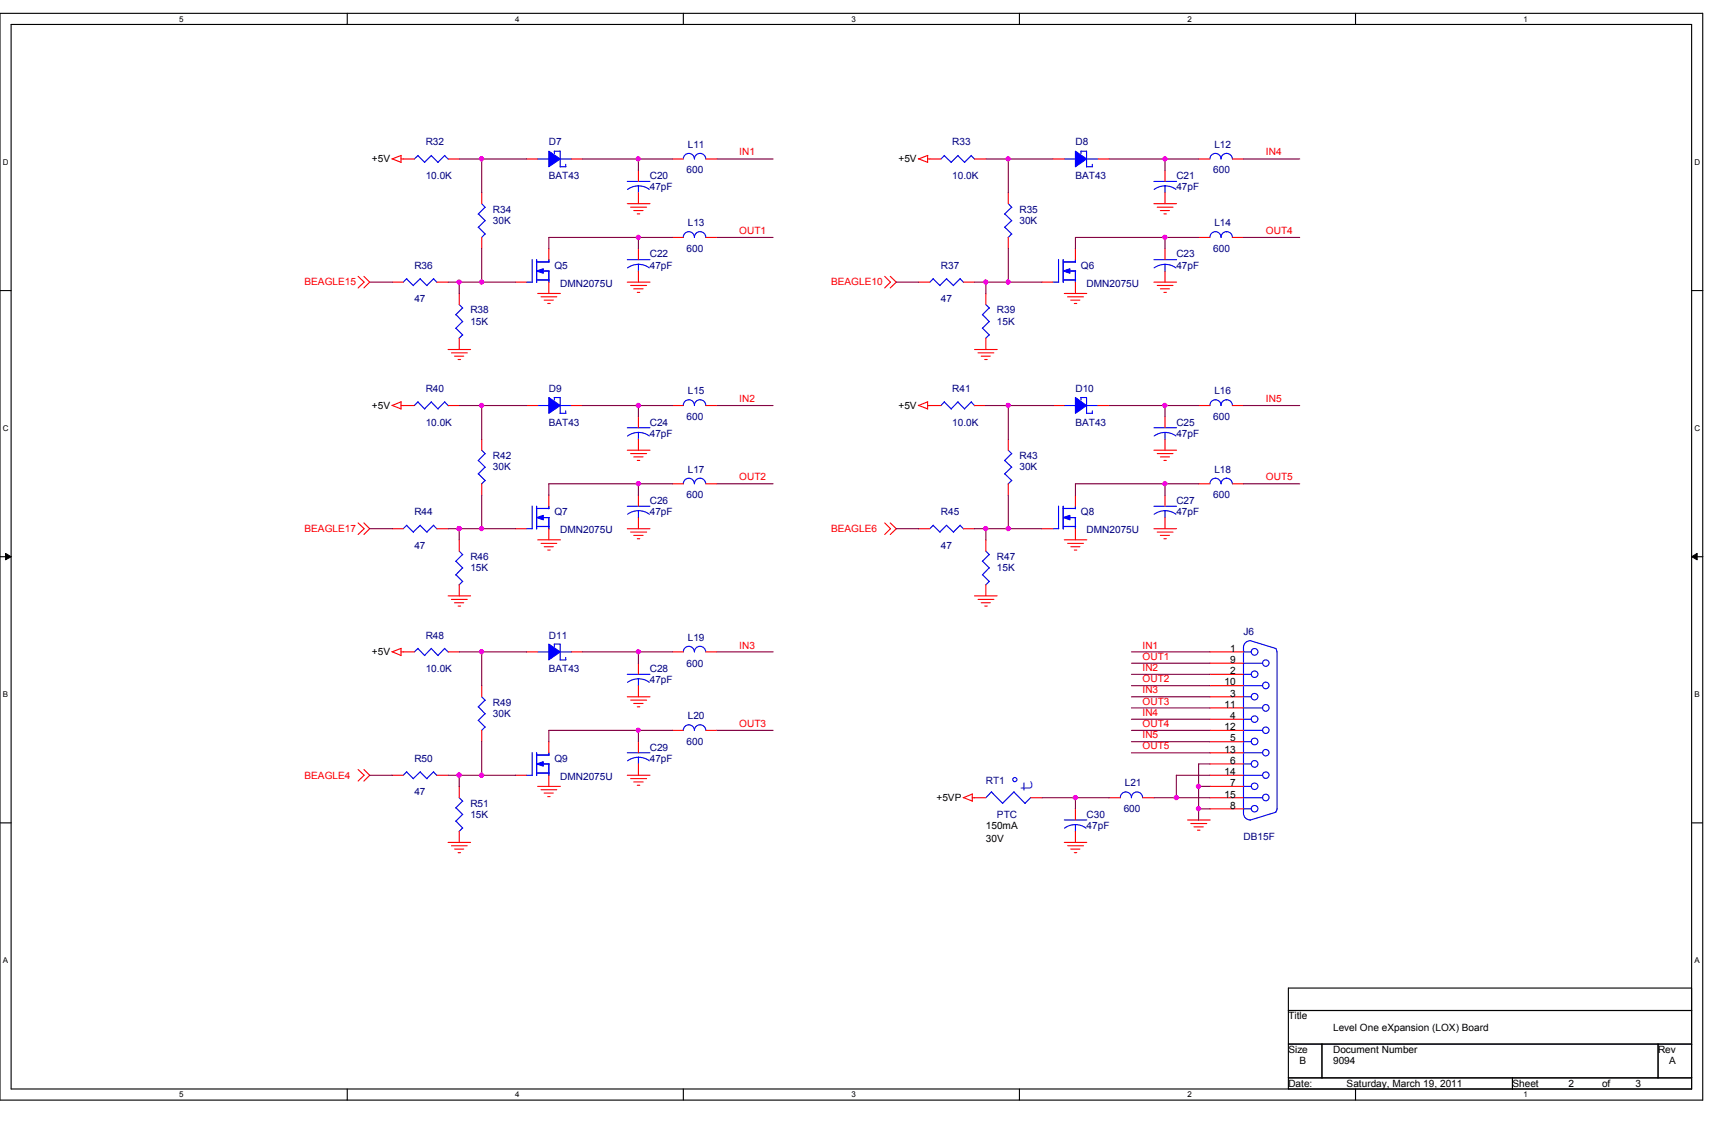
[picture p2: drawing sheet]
<svg xmlns="http://www.w3.org/2000/svg" width="330mm" height="216mm" viewBox="0 0 330 216" stroke-linecap="round" stroke-linejoin="round" font-family="sans-serif">
<path d="M0 2.5h324.2v206.9h-324.2zM2.1 4.7h320v202.6h-320z" fill="none" stroke="#000" stroke-width=".21"/>
<g fill="#fff">
<path d="M34.1 2.8h.8v1.6h-.8z"/>
<path d="M34.1 207.5h.8v1.7h-.8z"/>
</g>
<path d="M66.1 2.5v2.2M66.1 207.3v2.1" fill="none" stroke="#000" stroke-width=".21"/>
<g fill="#fff">
<path d="M98.1 2.8h.8v1.6h-.8z"/>
<path d="M98.1 207.5h.8v1.7h-.8z"/>
</g>
<path d="M130.1 2.5v2.2M130.1 207.3v2.1" fill="none" stroke="#000" stroke-width=".21"/>
<g fill="#fff">
<path d="M162.1 2.8h.8v1.6h-.8z"/>
<path d="M162.1 207.5h.8v1.7h-.8z"/>
</g>
<path d="M194.1 2.5v2.2M194.1 207.3v2.1" fill="none" stroke="#000" stroke-width=".21"/>
<g fill="#fff">
<path d="M226.1 2.8h.8v1.6h-.8z"/>
<path d="M226.1 207.5h.8v1.7h-.8z"/>
</g>
<path d="M258.1 2.5v2.2M258.1 207.3v2.1" fill="none" stroke="#000" stroke-width=".21"/>
<g fill="#fff">
<path d="M290.1 2.8h.8v1.6h-.8z"/>
<path d="M290.1 207.5h.8v1.7h-.8z"/>
<path d="M.6 30h1v1.7h-1z"/>
<path d="M322.7 30h1v1.7h-1z"/>
<path d="M.6 80.6h1v1.7h-1z"/>
<path d="M322.7 80.6h1v1.7h-1z"/>
</g>
<path d="M0 55.3h2.1M322.1 55.3h2.1" fill="none" stroke="#000" stroke-width=".21"/>
<g fill="#fff">
<path d="M.6 131.3h.9v1.7h-.9z"/>
<path d="M322.7 131.3h1v1.7h-1z"/>
</g>
<path d="M0 106h2.1M322.1 106h2.1" fill="none" stroke="#000" stroke-width=".21"/>
<path d="M1.1 105.4l1 .6-1 .6zM322.1 106l1.1-.6v1.2z" fill="#000"/>
<path d="M1.1 105.4l1 .6-1 .6zM322.1 106l1.1-.6v1.2z" fill="none" stroke="#000" stroke-width=".19"/>
<g fill="#fff">
<path d="M.6 182h.9v1.7h-.9z"/>
<path d="M322.7 182h1v1.7h-1z"/>
</g>
<path d="M0 156.7h2.1M322.1 156.7h2.1M245.3 188.1h76.8v19.2h-76.8zM245.3 192.4h76.8M245.3 198.8h76.8M251.7 198.8v6.4M315.7 198.8v6.4M245.3 205.2h76.8M288 205.2v2.1" fill="none" stroke="#000" stroke-width=".21"/>
<g fill="none" stroke="#f00" stroke-width=".21">
<path d="M74.6 30.2l1.8 .7M76.4 29.6v1.3M76.4 30.3h.4M76.4 29.6l-1.7 .7M119.5 38.8h4.3M120.1 39.5h3M174.9 30.2l1.7 .7M176.6 29.6v1.3M176.6 30.3h.5M176.7 29.6l-1.8 .7M219.7 38.8h4.4M220.4 39.5h3"/>
<path d="M68.2 52.6l1.1 1.1-1.1 1.1M69.3 52.6l1.1 1.1-1.1 1.1M102.4 55.9h4.3M103 56.5h3M103.6 57.1h1.8M104.3 57.8h.5M119.5 53.7h4.3M120.1 54.4h3M120.7 40.1h1.8M120.7 55h1.8M121.4 40.7h.4M121.4 55.7h.4"/>
<path d="M168.5 52.6l1.1 1.1-1.1 1.1M169.5 52.6l1.2 1.1-1.2 1.1M202.7 55.9h4.3M203.3 56.5h3M203.9 57.1h1.7M204.6 57.8h.4M219.7 53.7h4.4M220.4 54.4h3M221 40.1h1.7M221 55h1.7M221.6 40.7h.5M221.6 55.7h.5"/>
<path d="M74.6 77.2l1.8 .6M76.4 76.5v1.4M76.4 77.2h.4M76.4 76.5l-1.7 .7M85.3 66.5h4.3M86 67.2h3M86.6 67.8h1.7M87.2 68.4h.5M174.9 77.2l1.7 .6M176.6 76.5v1.4M176.6 77.2h.5M176.7 76.5l-1.8 .7"/>
<path d="M185.6 66.5h4.3M186.3 67.2h3M186.8 67.8h1.8M187.5 68.4h.5M68.2 99.6l1.1 1.1-1.1 1.1M69.3 99.6l1.1 1.1-1.1 1.1M119.5 85.7h4.3M120.1 86.4h3M120.7 87h1.8M121.4 87.7h.4M168.5 99.6l1.1 1.1-1.1 1.1M169.5 99.6l1.2 1.1-1.2 1.1"/>
<path d="M219.7 85.7h4.4M220.4 86.4h3M221 87h1.7M221.6 87.7h.5M85.3 113.4h4.3M86 114.1h3M86.6 114.8h1.7M87.2 115.4h.5M102.4 102.8h4.3M103 103.5h3M103.6 104.1h1.8M104.3 104.7h.5"/>
<path d="M119.5 100.7h4.3M120.1 101.3h3M120.7 101.9h1.8M121.4 102.6h.4M174.9 100.7h2.2M183.5 100.7h2.1M185.6 113.4h4.3M186.3 114.1h3M186.8 114.8h1.8M187.5 115.4h.5M202.7 102.8h4.3M203.3 103.5h3"/>
<path d="M203.9 104.1h1.7M204.6 104.7h.4M219.7 100.7h4.4M220.4 101.3h3M221 101.9h1.7M221.6 102.6h.5M74.6 124.1l1.8 .7M76.4 123.5v1.3M76.4 124.1h.4M76.4 123.4l-1.7 .7M119.5 132.7h4.3M120.1 133.3h3"/>
<path d="M120.7 133.9h1.8M121.4 134.6h.4M68.2 146.5l1.1 1.1-1.1 1.1M69.3 146.5l1.1 1.1-1.1 1.1M102.4 149.7h4.3M103 150.4h3M103.6 151h1.8M104.3 151.7h.5M119.5 147.6h4.3M120.1 148.2h3M120.7 148.9h1.8M121.4 149.5h.4"/>
<path d="M183.4 151.8l1.8 .7M185.2 151.2v1.4M185.2 151.9h.4M185.2 151.2l-1.7 .7M226.1 156.1h4.3M226.8 156.8h3M227.4 157.4h1.7M228 158.1h.5M85.3 160.4h4.3M86 161h3M86.6 161.7h1.7M87.2 162.3h.5"/>
<path d="M202.7 160.4h4.3M203.3 161h3M203.9 161.7h1.7M204.6 162.3h.4"/>
</g>
<path d="M102.4 30.3h2.2M105.5 28.8h1.2v3M106.7 30.3h2.1M106.7 31.7h1.1M177.7 100l-.6 .7M180.3 100l-1.3 1.3M182.9 100l-1.3 1.3M177.7 100l1.3 1.3M180.2 100l1.4 1.3M182.8 100l.7 .7" fill="none" stroke="#00f" stroke-width=".21"/>
<path d="M104.5 28.8l2.2 1.5-2.2 1.4z" fill-rule="evenodd" fill="#00f"/>
<path d="M104.5 28.8l2.2 1.5-2.2 1.4zM105.6 28.8v.4M107.7 31.3v.4M102.4 124.1h2.2M105.5 122.6h1.2v3.1M106.7 124.1h2.1M106.7 125.6h1.1" fill="none" stroke="#00f" stroke-width=".21"/>
<path d="M100.2 30.3h2.2M108.8 30.3h2.1" fill="none" stroke="#f00" stroke-width=".21"/>
<path d="M104.5 122.6l2.2 1.5-2.2 1.5z" fill-rule="evenodd" fill="#00f"/>
<g fill="none" stroke="#00f" stroke-width=".21">
<path d="M179.8 29.6l1.4 1.3M179.9 29.6l-.7 .7M182.4 29.6l1.3 1.3M182.4 29.6l-1.3 1.3M184.9 29.6l.7 .7M185 29.6l-1.3 1.3M100.2 53.7h1.2M101.3 49.4v4.3M102.1 49.9h2.4M102.2 49.4v4.4M102.2 53.3h2.4M103.2 51.6h1.4"/>
<path d="M104.5 49.4v.5M104.5 51.6v2.2M119.5 49.4h4.3M121.6 50.3l1.3 .3 .7 .4M121.6 50.3l-.9 .1-1.2 .6M121.6 50.3v1.3M130.1 45.2a1.06 1.06 0 0 1 1.1-1.1 1.06 1.06 0 0 1 1 1.1 1.08 1.08 0 0 1 1.1-1.1 1.08 1.08 0 0 1 1.1 1.1M187.1 59.9l1.3 1.4M187.7 58l.7 .7M188.4 58.6l-1.3 1.3M230.4 45.2a1.06 1.06 0 0 1 1.1-1.1 1.06 1.06 0 0 1 1 1.1 1.05 1.05 0 0 1 1.1-1.1 1.08 1.08 0 0 1 1.1 1.1M187.1 62.5l1.3 1.3"/>
<path d="M188.4 61.2l-1.3 1.3M188.4 63.7l-.7 .7M230.4 77.2a1.06 1.06 0 0 1 1.1-1.1 1.06 1.06 0 0 1 1 1.1 1.05 1.05 0 0 1 1.1-1.1 1.08 1.08 0 0 1 1.1 1.1M77.5 100l-.7 .7M80 100l-1.3 1.3M82.6 100l-1.3 1.3M91.1 87.7l1.3 1.3M91.1 90.2l1.3 1.3M91.7 85.7l.7 .7M92.4 86.4l-1.3 1.3M92.4 88.9l-1.3 1.3M92.4 91.5l-.7 .7"/>
<path d="M119.5 81.4h4.3M121.6 82.3l1.3 .3 .7 .4M121.6 82.3l-.9 .1-1.2 .6M121.6 82.3v1.3M130.1 92.1a1.06 1.06 0 0 1 1.1-1 1.06 1.06 0 0 1 1 1 1.08 1.08 0 0 1 1.1-1 1.08 1.08 0 0 1 1.1 1M230.4 92.1a1.06 1.06 0 0 1 1.1-1 1.06 1.06 0 0 1 1 1 1.05 1.05 0 0 1 1.1-1 1.11 1.11 0 0 1 1.1 1M77.4 100l1.3 1.3M80 100l1.3 1.3M82.5 100l.7 .7M86.8 106.8l1.3 1.4M86.8 109.4l1.3 1.3M87.5 104.9l.6 .7"/>
<path d="M88.1 105.6l-1.3 1.3M88.1 108.1l-1.3 1.4M88.1 110.7l-.7 .7M79.6 123.5l1.3 1.3M79.6 123.4l-.7 .7M82.1 123.5l1.3 1.3M82.2 123.4l-1.4 1.4M84.7 123.5l.7 .7M84.7 123.4l-1.3 1.4M91.1 134.6l1.3 1.3M91.1 137.1l1.3 1.4M91.7 132.7l.7 .6"/>
<path d="M92.4 133.3l-1.3 1.3M92.4 135.9l-1.3 1.3M92.4 138.4l-.7 .7M104.5 122.6l2.2 1.5-2.2 1.5zM105.6 122.6v.5M107.7 125.2v.4M130.1 139.1a1.06 1.06 0 0 1 1.1-1.1 1.06 1.06 0 0 1 1 1.1 1.08 1.08 0 0 1 1.1-1.1 1.08 1.08 0 0 1 1.1 1.1M236.8 139.1h3.6M236.8 134.8h3.6M236.8 130.5h3.6M236.8 126.3h3.6M236.8 123.2v31.6a1.27 1.27 0 0 0 1.3 1.3"/>
<path d="M236.8 136.9h1.5M236.8 132.7h1.5M236.8 128.4h1.5M236.8 124.1h1.5M238 122l5 1.5M238.1 122a1.25 1.25 0 0 0-1.3 1.3M242.9 123.5l.3 .6v29.9M119.5 143.3h4.3M121.6 144.2l1.3 .2 .7 .5M121.6 144.2l-.9 .1-1.2 .6M121.6 144.2v1.3M202.7 156.1h4.3"/>
<path d="M204.8 157l1.3 .2 .7 .5M204.8 157l-1.3 .2-.8 .5M204.8 157v1.3M213.3 151.9a1.06 1.06 0 0 1 1.1-1.1 1.06 1.06 0 0 1 1.1 1.1 1.06 1.06 0 0 1 1-1.1 1.06 1.06 0 0 1 1.1 1.1M236.8 151.9h3.6M236.8 147.6h3.6M236.8 143.3h3.6M236.8 154h1.5M236.8 149.7h1.5M236.8 145.4h1.5M236.8 141.2h1.5M243 154.6l-5 1.6"/>
<path d="M243.2 154l-.3 .6"/>
<circle cx="238.9" cy="124.1" r=".64"/>
<circle cx="238.9" cy="132.6" r=".63"/>
<circle cx="238.9" cy="128.4" r=".63"/>
<circle cx="238.9" cy="136.9" r=".63"/>
<circle cx="241" cy="134.8" r=".63"/>
<circle cx="241" cy="130.5" r=".63"/>
<circle cx="241" cy="139" r=".62"/>
<circle cx="241" cy="126.2" r=".62"/>
<circle cx="238.9" cy="145.4" r=".64"/>
<circle cx="238.9" cy="141.2" r=".64"/>
<circle cx="238.9" cy="154" r=".63"/>
<circle cx="238.9" cy="149.7" r=".63"/>
<circle cx="241" cy="151.8" r=".63"/>
<circle cx="241" cy="147.6" r=".62"/>
<circle cx="241" cy="143.3" r=".62"/>
</g>
<g fill="none" stroke="#f00" stroke-width=".21">
<path d="M177.1 30.3h2.1M185.6 30.3h2.1M121.6 47.3v2.1M121.6 51.6v2.1M128 45.2h2.1M134.4 45.2h2.1M187.7 55.9v2.1M228.2 45.2h2.2M234.7 45.2h2.1M121.6 79.3v2.1M187.7 64.4v2.1M228.2 77.2h2.2"/>
<path d="M234.7 77.2h2.1M91.7 83.6v2.1M91.7 92.1v2.2M121.6 83.6v2.1M128 92.1h2.1M134.4 92.1h2.1M228.2 92.1h2.2M234.7 92.1h2.1M74.7 100.7h2.1M83.2 100.7h2.1M87.5 102.8v2.1M87.5 111.3v2.1"/>
<path d="M76.8 124.1h2.1M85.3 124.1h2.2M91.7 130.5v2.2M91.7 139.1v2.1M100.2 124.1h2.2M108.8 124.1h2.1M128 139.1h2.1M134.4 139.1h2.1M230.4 124.1h6.4M230.4 139.1h6.4M230.4 136.9h6.4M230.4 134.8h6.4"/>
<path d="M230.4 132.7h6.4M230.4 130.5h6.4M230.4 128.4h6.4M230.4 126.3h6.4M121.6 141.2v2.1M121.6 145.4v2.2M204.8 154v2.1M204.8 158.3v2.1M211.2 151.9h2.1M217.6 151.9h2.1M230.4 154h6.4M230.4 151.9h6.4"/>
<path d="M230.4 149.7h6.4M230.4 147.6h6.4M230.4 145.4h6.4M230.4 143.3h6.4M230.4 141.2h6.4"/>
</g>
<path d="M102.2 51.6l1.3-.4v.8z" fill="#00f"/>
<path d="M230.4 30.3a1.06 1.06 0 0 1 1.1-1.1 1.06 1.06 0 0 1 1 1.1 1.05 1.05 0 0 1 1.1-1.1 1.09 1.09 0 0 1 1.1 1.1M102.2 51.6l1.3-.4v.8zM201.6 96.3v4.4M202.5 96.4v4.3M203.5 98.5h1.3M204.8 96.4v.5l-2.4-.1M204.8 98.5v2.2M200.5 100.7h1.1M202.5 100.2h2.3" fill="none" stroke="#00f" stroke-width=".21"/>
<path d="M228.2 30.3h2.2M234.7 30.3h2.1M98.1 53.7h2.1M104.5 47.3v2.1M104.5 53.7v2.2" fill="none" stroke="#f00" stroke-width=".21"/>
<path d="M202.5 98.5l1.2-.4v.9z" fill="#00f"/>
<g fill="none" stroke="#00f" stroke-width=".21">
<path d="M202.7 30.3h2.1M205.8 28.8h1.1v3M206.9 30.3h2.2M206.9 31.7h1.2M130.1 77.2a1.06 1.06 0 0 1 1.1-1.1 1.06 1.06 0 0 1 1 1.1 1.08 1.08 0 0 1 1.1-1.1 1.08 1.08 0 0 1 1.1 1.1M179.8 76.5l1.4 1.4M179.9 76.5l-.7 .7M182.4 76.5l1.3 1.4M182.4 76.5l-1.3 1.3M184.9 76.5l.7 .8M185 76.5l-1.3 1.3M119.5 96.4h4.3"/>
<path d="M121.6 97.2l1.3 .3 .7 .4M121.6 97.2l-.9 .1-1.2 .6M121.6 97.2v1.4M202.5 98.5l1.2-.4v.9zM219.7 81.4h4.4M221.9 82.3l1.3 .3 .7 .4M221.9 82.3l-.9 .1-1.2 .6M221.9 82.3v1.3M188.8 150.8l2.1 2.2M188.8 150.7l-1.1 1.2M193.1 150.8l2.1 2.2M193.1 150.7l-2.2 2.2"/>
<path d="M196.3 151.8l-1.1 1.1"/>
<circle cx="193.3" cy="148.4" r=".4"/>
</g>
<g fill="none" stroke="#f00" stroke-width=".21">
<path d="M128 77.2h2.1M134.4 77.2h2.1M177.1 77.2h2.1M185.6 77.2h2.1M221.9 79.3v2.1M121.6 94.3v2.1M121.6 98.5v2.2M204.8 94.3v2.1M221.9 83.6v2.1M198.4 100.7h2.1M204.8 100.7v2.1M185.6 151.9h2.1"/>
<path d="M196.2 151.9h2.2"/>
</g>
<path d="M204.8 28.8l2.1 1.5-2.1 1.4z" fill-rule="evenodd" fill="#00f"/>
<g fill="none" stroke="#00f" stroke-width=".21">
<path d="M119.5 34.5h4.3M121.6 35.4l1.3 .2 .7 .5M121.6 35.4l-.9 .1-1.2 .6M121.6 35.4v1.3M204.8 28.8l2.1 1.5-2.1 1.4zM205.8 28.8v.4M208 31.3v.4M86.8 59.9l1.3 1.4M87.5 58l.6 .7M88.1 58.6l-1.3 1.3M200.5 53.7h1.1M201.6 49.4v4.3"/>
<path d="M202.4 49.9h2.4M202.5 49.4v4.4M202.5 53.3h2.3M203.5 51.6h1.3M204.8 49.4v.5M204.8 51.6v2.2M79.6 76.5l1.3 1.4M79.6 76.5l-.7 .7M82.1 76.5l1.3 1.4M82.2 76.5l-1.4 1.3M84.7 76.5l.7 .8M84.7 76.5l-1.3 1.3"/>
<path d="M86.8 62.5l1.3 1.3M88.1 61.2l-1.3 1.3M88.1 63.7l-.7 .7M219.7 96.4h4.4M221.9 97.2l1.3 .3 .7 .4M221.9 97.2l-.9 .1-1.2 .6M221.9 97.2v1.4"/>
</g>
<path d="M121.6 32.4v2.1M121.6 36.7v2.1M200.5 30.3h2.2M209.1 30.3h2.1M87.5 55.9v2.1M76.8 77.2h2.1M85.3 77.2h2.2M87.5 64.4v2.1M221.9 94.3v2.1M221.9 98.5v2.2" fill="none" stroke="#f00" stroke-width=".21"/>
<path d="M202.5 51.6l1.2-.4v.8z" fill="#00f"/>
<path d="M202.5 51.6l1.2-.4v.8zM219.7 49.4h4.4M221.9 50.3l1.3 .3 .7 .4M221.9 50.3l-.9 .1-1.2 .6M221.9 50.3v1.3M101.3 96.3v4.4M102.2 96.4v4.3M103.2 98.5h1.4M104.5 96.4v.5l-2.4-.1M104.5 98.5v2.2M100.2 100.7h1.2M102.2 100.2h2.4" fill="none" stroke="#00f" stroke-width=".21"/>
<path d="M198.4 53.7h2.1M204.8 47.3v2.1M204.8 53.7v2.2M221.9 47.3v2.1M221.9 51.6v2.1" fill="none" stroke="#f00" stroke-width=".21"/>
<path d="M102.2 98.5l1.3-.4v.9z" fill="#00f"/>
<path d="M202.7 77.2h2.1M205.8 75.7h1.1v3M206.9 77.2h2.2M206.9 78.7h1.2M102.2 98.5l1.3-.4v.9z" fill="none" stroke="#00f" stroke-width=".21"/>
<path d="M104.5 94.3v2.1M98.1 100.7h2.1M104.5 100.7v2.1" fill="none" stroke="#f00" stroke-width=".21"/>
<path d="M204.8 75.7l2.1 1.5-2.1 1.5z" fill-rule="evenodd" fill="#00f"/>
<g fill="none" stroke="#00f" stroke-width=".21">
<path d="M79.6 29.6l1.3 1.3M79.6 29.6l-.7 .7M82.1 29.6l1.3 1.3M82.2 29.6l-1.4 1.3M84.7 29.6l.7 .7M84.7 29.6l-1.3 1.3M91.7 38.8l.7 .7M92.4 39.5l-1.3 1.3M130.1 30.3a1.06 1.06 0 0 1 1.1-1.1 1.06 1.06 0 0 1 1 1.1 1.08 1.08 0 0 1 1.1-1.1 1.08 1.08 0 0 1 1.1 1.1M192 38.8l.7 .7M192.6 39.5l-1.3 1.3M219.7 34.5h4.4"/>
<path d="M221.9 35.4l1.3 .2 .7 .5M221.9 35.4l-.9 .1-1.2 .6M221.9 35.4v1.3M77.4 53.1l1.3 1.3M77.5 53l-.7 .7M80 53.1l1.3 1.3M80 53l-1.3 1.4M82.5 53.1l.7 .7M82.6 53l-1.3 1.4M91.1 40.7l1.3 1.3M91.1 43.3l1.3 1.3M92.4 42l-1.3 1.3"/>
<path d="M92.4 44.5l-.7 .8M191.3 40.7l1.4 1.3M191.3 43.3l1.4 1.3M192.6 42l-1.3 1.3M192.6 44.5l-.6 .8M204.8 75.7l2.1 1.5-2.1 1.5zM205.8 75.7v.5M208 78.2v.5M191.3 87.7l1.4 1.3M191.3 90.2l1.4 1.3M192 85.7l.7 .7M192.6 86.4l-1.3 1.3"/>
<path d="M192.6 88.9l-1.3 1.3M192.6 91.5l-.6 .7M187.1 106.8l1.3 1.4M187.1 109.4l1.3 1.3M187.7 104.9l.7 .7M188.4 105.6l-1.3 1.3M188.4 108.1l-1.3 1.4M188.4 110.7l-.7 .7M119.5 128.4h4.3M121.6 129.2l1.3 .3 .7 .4M121.6 129.2l-.9 .1-1.2 .6M121.6 129.2v1.4"/>
<path d="M130.1 124.1a1.06 1.06 0 0 1 1.1-1 1.06 1.06 0 0 1 1 1 1.08 1.08 0 0 1 1.1-1 1.08 1.08 0 0 1 1.1 1M77.4 147l1.3 1.3M77.5 146.9l-.7 .7M80 147l1.3 1.3M80 146.9l-1.3 1.3M82.5 147l.7 .6M82.6 146.9l-1.3 1.3M100.2 147.6h1.2M101.3 143.3v4.3M102.2 143.3v4.3M102.2 147.2h2.4M103.2 145.4h1.4"/>
<path d="M104.5 143.3v.5h-2.4M104.5 145.4v2.2"/>
</g>
<g fill="none" stroke="#f00" stroke-width=".21">
<path d="M76.8 30.3h2.1M85.3 30.3h2.2M91.7 36.7v2.1M128 30.3h2.1M134.4 30.3h2.1M192 36.7v2.1M221.9 32.4v2.1M221.9 36.7v2.1M74.7 53.7h2.1M83.2 53.7h2.1M91.7 45.2v2.1M192 45.2v2.1"/>
<path d="M200.5 77.2h2.2M209.1 77.2h2.1M192 83.6v2.1M192 92.1v2.2M187.7 102.8v2.1M187.7 111.3v2.1M121.6 126.3v2.1M121.6 130.5v2.2M128 124.1h2.1M134.4 124.1h2.1M74.7 147.6h2.1M83.2 147.6h2.1"/>
</g>
<path d="M102.2 145.4l1.3-.4v.9z" fill="#00f"/>
<g fill="none" stroke="#00f" stroke-width=".21">
<path d="M177.7 53.1l1.3 1.3M177.7 53l-.6 .7M180.2 53.1l1.4 1.3M180.3 53l-1.3 1.4M182.8 53.1l.7 .7M182.9 53l-1.3 1.4M102.4 77.2h2.2M105.5 75.7h1.2v3M106.7 77.2h2.1M106.7 78.7h1.1M86.8 153.8l1.3 1.3M86.8 156.3l1.3 1.4"/>
<path d="M87.5 151.9l.6 .7M88.1 152.5l-1.3 1.3M88.1 155.1l-1.3 1.3M88.1 157.6l-.7 .7M102.2 145.4l1.3-.4v.9z"/>
</g>
<path d="M174.9 53.7h2.2M183.5 53.7h2.1M87.5 149.7v2.2M87.5 158.3v2.1M98.1 147.6h2.1M104.5 141.2v2.1M104.5 147.6v2.1" fill="none" stroke="#f00" stroke-width=".21"/>
<path d="M104.5 75.7l2.2 1.5-2.2 1.5z" fill-rule="evenodd" fill="#00f"/>
<path d="M104.5 75.7l2.2 1.5-2.2 1.5zM105.6 75.7v.5M107.7 78.2v.5" fill="none" stroke="#00f" stroke-width=".21"/>
<path d="M100.2 77.2h2.2M108.8 77.2h2.1" fill="none" stroke="#f00" stroke-width=".21"/>
<g fill="none" stroke="#800040" stroke-width=".21">
<path d="M87.5 30.3h12.8M91.7 30.3v6.4M110.9 30.3h17.1M121.6 30.3v2.1M136.5 30.3h10.7M187.7 30.3h12.9M192 30.3v6.4M211.2 30.3h17.1M221.9 30.3v2.1M236.8 30.3h10.7M70.4 53.7h4.3M85.3 53.7h12.9"/>
<path d="M87.5 53.7v2.2M91.7 47.3v6.5M121.6 45.2v2.2M128 45.2h-23.5v2.2M136.5 45.2h10.7M170.7 53.7h4.2M185.6 53.7h12.8M187.7 53.7v2.2M192 47.3v6.5M221.9 45.2v2.2M228.3 45.2h-23.5v2.2M236.8 45.2h10.7"/>
<path d="M87.5 77.2h12.8M91.7 77.2v6.4M110.9 77.2h17.1M121.6 77.2v2.2M136.5 77.2h10.7M187.7 77.2h12.9M192 77.2v6.4M211.2 77.2h17.1M221.9 77.2v2.2M236.8 77.2h10.7M91.7 94.3v6.4M121.6 92.1v2.2"/>
<path d="M128 92.1h-23.5v2.2M136.5 92.1h10.7M192 94.3v6.4M221.9 92.1v2.2M228.3 92.1h-23.5v2.2M236.8 92.1h10.7M70.4 100.7h4.3M85.3 100.7h12.9M87.5 100.7v2.1M170.7 100.7h4.2M185.6 100.7h12.8M187.7 100.7v2.1"/>
<path d="M87.5 124.1h12.8M91.7 124.1v6.5M110.9 124.1h17.1M121.6 124.1v2.2M121.6 139.1v2.2M128 139.1h-23.5v2.2M136.5 124.1h10.7M136.5 139.1h10.7M215.5 124.1h14.9M215.5 128.4h14.9M215.5 132.7h14.9M215.5 136.9h14.9"/>
<path d="M215.5 126.3h14.9M215.5 130.5h14.9M215.5 134.8h14.9M215.5 139.1h14.9M70.4 147.6h4.3M85.3 147.6h12.9M87.5 147.6v2.2M91.7 141.2v6.4M198.4 151.9h12.8M204.8 151.9v2.1M215.5 141.2h14.9M215.5 143.3h14.9"/>
<path d="M219.7 151.9h10.7M228.2 149.7h2.2M228.2 154h2.2M230.4 147.6h-6.4v4.3M230.4 145.4h-2.2v10.8"/>
</g>
<circle cx="91.7" cy="30.2" r=".4" fill="#f0f"/>
<circle cx="91.7" cy="30.2" r=".4" fill="none" stroke="#f0f" stroke-width=".21"/>
<circle cx="91.7" cy="53.7" r=".4" fill="#f0f"/>
<circle cx="91.7" cy="53.7" r=".4" fill="none" stroke="#f0f" stroke-width=".21"/>
<circle cx="121.5" cy="45.2" r=".4" fill="#f0f"/>
<circle cx="121.5" cy="45.2" r=".4" fill="none" stroke="#f0f" stroke-width=".21"/>
<circle cx="91.7" cy="100.6" r=".4" fill="#f0f"/>
<circle cx="91.7" cy="100.6" r=".4" fill="none" stroke="#f0f" stroke-width=".21"/>
<circle cx="91.7" cy="77.2" r=".4" fill="#f0f"/>
<circle cx="91.7" cy="77.2" r=".4" fill="none" stroke="#f0f" stroke-width=".21"/>
<circle cx="87.4" cy="100.6" r=".4" fill="#f0f"/>
<circle cx="87.4" cy="100.6" r=".4" fill="none" stroke="#f0f" stroke-width=".21"/>
<circle cx="87.4" cy="53.7" r=".4" fill="#f0f"/>
<circle cx="87.4" cy="53.7" r=".4" fill="none" stroke="#f0f" stroke-width=".21"/>
<circle cx="87.4" cy="100.6" r=".4" fill="#f0f"/>
<circle cx="87.4" cy="100.6" r=".4" fill="none" stroke="#f0f" stroke-width=".21"/>
<circle cx="121.5" cy="30.2" r=".4" fill="#f0f"/>
<circle cx="121.5" cy="30.2" r=".4" fill="none" stroke="#f0f" stroke-width=".21"/>
<circle cx="121.5" cy="92.1" r=".4" fill="#f0f"/>
<circle cx="121.5" cy="92.1" r=".4" fill="none" stroke="#f0f" stroke-width=".21"/>
<circle cx="121.5" cy="77.2" r=".4" fill="#f0f"/>
<circle cx="121.5" cy="77.2" r=".4" fill="none" stroke="#f0f" stroke-width=".21"/>
<circle cx="91.7" cy="124.1" r=".4" fill="#f0f"/>
<circle cx="91.7" cy="124.1" r=".4" fill="none" stroke="#f0f" stroke-width=".21"/>
<circle cx="87.4" cy="147.6" r=".4" fill="#f0f"/>
<circle cx="87.4" cy="147.6" r=".4" fill="none" stroke="#f0f" stroke-width=".21"/>
<circle cx="87.4" cy="147.6" r=".4" fill="#f0f"/>
<circle cx="87.4" cy="147.6" r=".4" fill="none" stroke="#f0f" stroke-width=".21"/>
<circle cx="91.7" cy="147.6" r=".4" fill="#f0f"/>
<circle cx="91.7" cy="147.6" r=".4" fill="none" stroke="#f0f" stroke-width=".21"/>
<circle cx="121.5" cy="124.1" r=".4" fill="#f0f"/>
<circle cx="121.5" cy="124.1" r=".4" fill="none" stroke="#f0f" stroke-width=".21"/>
<circle cx="121.5" cy="139" r=".4" fill="#f0f"/>
<circle cx="121.5" cy="139" r=".4" fill="none" stroke="#f0f" stroke-width=".21"/>
<circle cx="221.8" cy="45.2" r=".4" fill="#f0f"/>
<circle cx="221.8" cy="45.2" r=".4" fill="none" stroke="#f0f" stroke-width=".21"/>
<circle cx="187.7" cy="53.7" r=".4" fill="#f0f"/>
<circle cx="187.7" cy="53.7" r=".4" fill="none" stroke="#f0f" stroke-width=".21"/>
<circle cx="192" cy="53.7" r=".4" fill="#f0f"/>
<circle cx="192" cy="53.7" r=".4" fill="none" stroke="#f0f" stroke-width=".21"/>
<circle cx="192" cy="30.2" r=".4" fill="#f0f"/>
<circle cx="192" cy="30.2" r=".4" fill="none" stroke="#f0f" stroke-width=".21"/>
<circle cx="221.8" cy="30.2" r=".4" fill="#f0f"/>
<circle cx="221.8" cy="30.2" r=".4" fill="none" stroke="#f0f" stroke-width=".21"/>
<circle cx="221.8" cy="92.1" r=".4" fill="#f0f"/>
<circle cx="221.8" cy="92.1" r=".4" fill="none" stroke="#f0f" stroke-width=".21"/>
<circle cx="187.7" cy="100.6" r=".4" fill="#f0f"/>
<circle cx="187.7" cy="100.6" r=".4" fill="none" stroke="#f0f" stroke-width=".21"/>
<circle cx="192" cy="100.6" r=".4" fill="#f0f"/>
<circle cx="192" cy="100.6" r=".4" fill="none" stroke="#f0f" stroke-width=".21"/>
<circle cx="192" cy="77.2" r=".4" fill="#f0f"/>
<circle cx="192" cy="77.2" r=".4" fill="none" stroke="#f0f" stroke-width=".21"/>
<circle cx="221.8" cy="77.2" r=".4" fill="#f0f"/>
<circle cx="221.8" cy="77.2" r=".4" fill="none" stroke="#f0f" stroke-width=".21"/>
<circle cx="204.8" cy="151.9" r=".4" fill="#f0f"/>
<circle cx="204.8" cy="151.9" r=".4" fill="none" stroke="#f0f" stroke-width=".21"/>
<circle cx="224" cy="151.9" r=".4" fill="#f0f"/>
<circle cx="224" cy="151.9" r=".4" fill="none" stroke="#f0f" stroke-width=".21"/>
<circle cx="228.2" cy="149.7" r=".4" fill="#f0f"/>
<circle cx="228.2" cy="149.7" r=".4" fill="none" stroke="#f0f" stroke-width=".21"/>
<circle cx="228.2" cy="154" r=".4" fill="#f0f"/>
<circle cx="228.2" cy="154" r=".4" fill="none" stroke="#f0f" stroke-width=".21"/>
<text font-size="3.9" fill="#00f" x="196.6" y="150.8" transform="rotate(-90 196.6 150.8)">t</text>
<g font-size="1.9" fill="#000080">
<text x="81.1" y="27.7">R32</text>
<text x="104.5" y="27.7">D7</text>
<text x="131" y="28.1">L11</text>
<text x="181.3" y="27.7">R33</text>
<text x="204.8" y="27.7">D8</text>
<text x="231.2" y="28.1">L12</text>
<text x="81.1" y="34.1">10.0K</text>
<text x="104.5" y="34.1">BAT43</text>
<text x="123.7" y="34.1">C20</text>
<text x="130.8" y="33">600</text>
<text x="181.3" y="34.1">10.0K</text>
<text x="204.8" y="34.1">BAT43</text>
<text x="224" y="34.1">C21</text>
<text x="231" y="33">600</text>
<text x="93.8" y="40.5">R34</text>
<text x="123.7" y="36.2">47pF</text>
<text x="194.1" y="40.5">R35</text>
<text x="224" y="36.2">47pF</text>
<text x="93.8" y="42.6">30K</text>
<text x="130.8" y="48">600</text>
<text x="131" y="43">L13</text>
<text x="194.1" y="42.6">30K</text>
<text x="231" y="48">600</text>
<text x="231.2" y="43">L14</text>
<text x="78.9" y="51.1">R36</text>
<text x="105.6" y="51.1">Q5</text>
<text x="123.7" y="49">C22</text>
<text x="123.7" y="51.1">47pF</text>
<text x="179.2" y="51.1">R37</text>
<text x="205.8" y="51.1">Q6</text>
<text x="224" y="49">C23</text>
<text x="224" y="51.1">47pF</text>
<text x="78.9" y="57.6">47</text>
<text x="89.6" y="59.7">R38</text>
<text x="106.7" y="54.6">DMN2075U</text>
<text x="179.2" y="57.6">47</text>
<text x="189.8" y="59.7">R39</text>
<text x="206.9" y="54.6">DMN2075U</text>
<text x="89.6" y="61.8">15K</text>
<text x="189.8" y="61.8">15K</text>
<text x="81.1" y="74.6">R40</text>
<text x="104.5" y="74.6">D9</text>
<text x="131" y="75.1">L15</text>
<text x="181.3" y="74.6">R41</text>
<text x="204.8" y="74.6">D10</text>
<text x="231.2" y="75.1">L16</text>
<text x="81.1" y="81">10.0K</text>
<text x="104.5" y="81">BAT43</text>
<text x="123.7" y="81">C24</text>
<text x="123.7" y="83.1">47pF</text>
<text x="130.8" y="80">600</text>
<text x="181.3" y="81">10.0K</text>
<text x="204.8" y="81">BAT43</text>
<text x="224" y="81">C25</text>
<text x="224" y="83.1">47pF</text>
<text x="231" y="80">600</text>
<text x="93.8" y="87.4">R42</text>
<text x="93.8" y="89.6">30K</text>
<text x="131" y="90">L17</text>
<text x="194.1" y="87.4">R43</text>
<text x="194.1" y="89.6">30K</text>
<text x="231.2" y="90">L18</text>
<text x="123.7" y="96">C26</text>
<text x="130.8" y="94.9">600</text>
<text x="224" y="96">C27</text>
<text x="231" y="94.9">600</text>
<text x="78.9" y="98.1">R44</text>
<text x="105.6" y="98.1">Q7</text>
<text x="106.7" y="101.5">DMN2075U</text>
<text x="123.7" y="98.1">47pF</text>
<text x="179.2" y="98.1">R45</text>
<text x="205.8" y="98.1">Q8</text>
<text x="206.9" y="101.5">DMN2075U</text>
<text x="224" y="98.1">47pF</text>
<text x="78.9" y="104.5">47</text>
<text x="89.6" y="106.6">R46</text>
<text x="179.2" y="104.5">47</text>
<text x="189.8" y="106.6">R47</text>
<text x="89.6" y="108.7">15K</text>
<text x="189.8" y="108.7">15K</text>
<text x="81.1" y="121.6">R48</text>
<text x="104.5" y="121.6">D11</text>
<text x="131" y="122">L19</text>
<text x="236.8" y="120.9">J6</text>
<text x="81.1" y="128">10.0K</text>
<text x="104.5" y="128">BAT43</text>
<text x="123.7" y="128">C28</text>
<text x="123.7" y="130.1">47pF</text>
<text x="130.8" y="126.9">600</text>
<text x="93.8" y="134.4">R49</text>
<text x="93.8" y="136.5">30K</text>
<text x="131" y="136.9">L20</text>
<text x="123.7" y="142.9">C29</text>
<text x="130.8" y="141.8">600</text>
<text x="78.9" y="145">R50</text>
<text x="105.6" y="145">Q9</text>
<text x="106.7" y="148.5">DMN2075U</text>
<text x="123.7" y="145">47pF</text>
<text x="187.7" y="149.3">RT1</text>
<text x="214.2" y="149.7">L21</text>
<text x="78.9" y="151.4">47</text>
<text x="89.6" y="153.6">R51</text>
<text x="89.6" y="155.7">15K</text>
<text x="189.8" y="155.7">PTC</text>
<text x="206.9" y="155.7">C30</text>
<text x="214" y="154.6">600</text>
<text x="206.9" y="157.8">47pF</text>
<text x="236.8" y="160">DB15F</text>
</g>
<g font-size="1.9" fill="#f00">
<text x="140.8" y="29.6">IN1</text>
<text x="241.1" y="29.6">IN4</text>
<text x="140.8" y="44.5">OUT1</text>
<text x="241.1" y="44.5">OUT4</text>
<text x="58" y="54.4">BEAGLE15</text>
<text x="158.3" y="54.4">BEAGLE10</text>
<text x="140.8" y="76.5">IN2</text>
<text x="241.1" y="76.5">IN5</text>
<text x="140.8" y="91.5">OUT2</text>
<text x="241.1" y="91.5">OUT5</text>
<text x="58" y="101.3">BEAGLE17</text>
<text x="158.3" y="101.3">BEAGLE6</text>
<text x="140.8" y="123.5">IN3</text>
<text x="217.6" y="123.5">IN1</text>
<text x="217.6" y="125.6">OUT1</text>
<text x="217.6" y="127.8">IN2</text>
<text x="217.6" y="129.9">OUT2</text>
<text x="217.6" y="132">IN3</text>
<text x="217.6" y="136.3">IN4</text>
<text x="217.6" y="134.1">OUT3</text>
<text x="140.8" y="138.4">OUT3</text>
<text x="217.6" y="140.5">IN5</text>
<text x="217.6" y="138.4">OUT4</text>
<text x="217.6" y="142.7">OUT5</text>
<text x="58" y="148.2">BEAGLE4</text>
</g>
<g font-size="1.9">
<text x="70.8" y="30.9">+5V</text>
<text x="171.1" y="30.9">+5V</text>
<text x="70.8" y="77.8">+5V</text>
<text x="171.1" y="77.8">+5V</text>
<text x="70.8" y="124.7">+5V</text>
<text x="234.3" y="124.1">1</text>
<text x="233.2" y="130.5">10</text>
<text x="234.3" y="128.3">2</text>
<text x="234.3" y="126.2">9</text>
<text x="233.2" y="134.7">11</text>
<text x="234.3" y="136.9">4</text>
<text x="234.3" y="132.6">3</text>
<text x="233.2" y="143.3">13</text>
<text x="233.2" y="139">12</text>
<text x="234.3" y="141.2">5</text>
<text x="233.2" y="147.6">14</text>
<text x="234.3" y="149.7">7</text>
<text x="234.3" y="145.4">6</text>
<text x="178.3" y="152.5">+5VP</text>
<text x="233.2" y="151.8">15</text>
<text x="234.3" y="154">8</text>
<text x="187.7" y="157.8">150mA</text>
<text x="187.7" y="160.4">30V</text>
<text x="245.3" y="194.1">Title</text>
<text x="253.9" y="196.2">Level One eXpansion (LOX) Board</text>
<text x="245.3" y="200.5">Size</text>
<text x="247.5" y="202.6">B</text>
<text x="253.9" y="200.5">Document Number</text>
<text x="253.9" y="202.6">9094</text>
<text x="315.7" y="200.5">Rev</text>
<text x="317.9" y="202.6">A</text>
<text x="245.3" y="206.9">Date:</text>
<text x="256.4" y="206.9">Saturday, March 19, 2011</text>
<text x="288" y="206.9">Sheet</text>
<text x="298.7" y="206.9">2</text>
<text x="305.1" y="206.9">of</text>
<text x="311.5" y="206.9">3</text>
</g>
<g font-size="1.5">
<text x="34.1" y="4.1">5</text>
<text x="98.1" y="4.1">4</text>
<text x="162.1" y="4.1">3</text>
<text x="226.1" y="4.1">2</text>
<text x="290.1" y="4.1">1</text>
<text x=".6" y="31.3">D</text>
<text x="322.7" y="31.3">D</text>
<text x=".6" y="82">C</text>
<text x="322.7" y="82">C</text>
<text x=".6" y="132.7">B</text>
<text x="322.7" y="132.7">B</text>
<text x=".6" y="183.3">A</text>
<text x="322.7" y="183.3">A</text>
<text x="34.1" y="208.9">5</text>
<text x="98.1" y="208.9">4</text>
<text x="162.1" y="208.9">3</text>
<text x="226.1" y="208.9">2</text>
<text x="290.1" y="208.9">1</text>
</g>
</svg>
